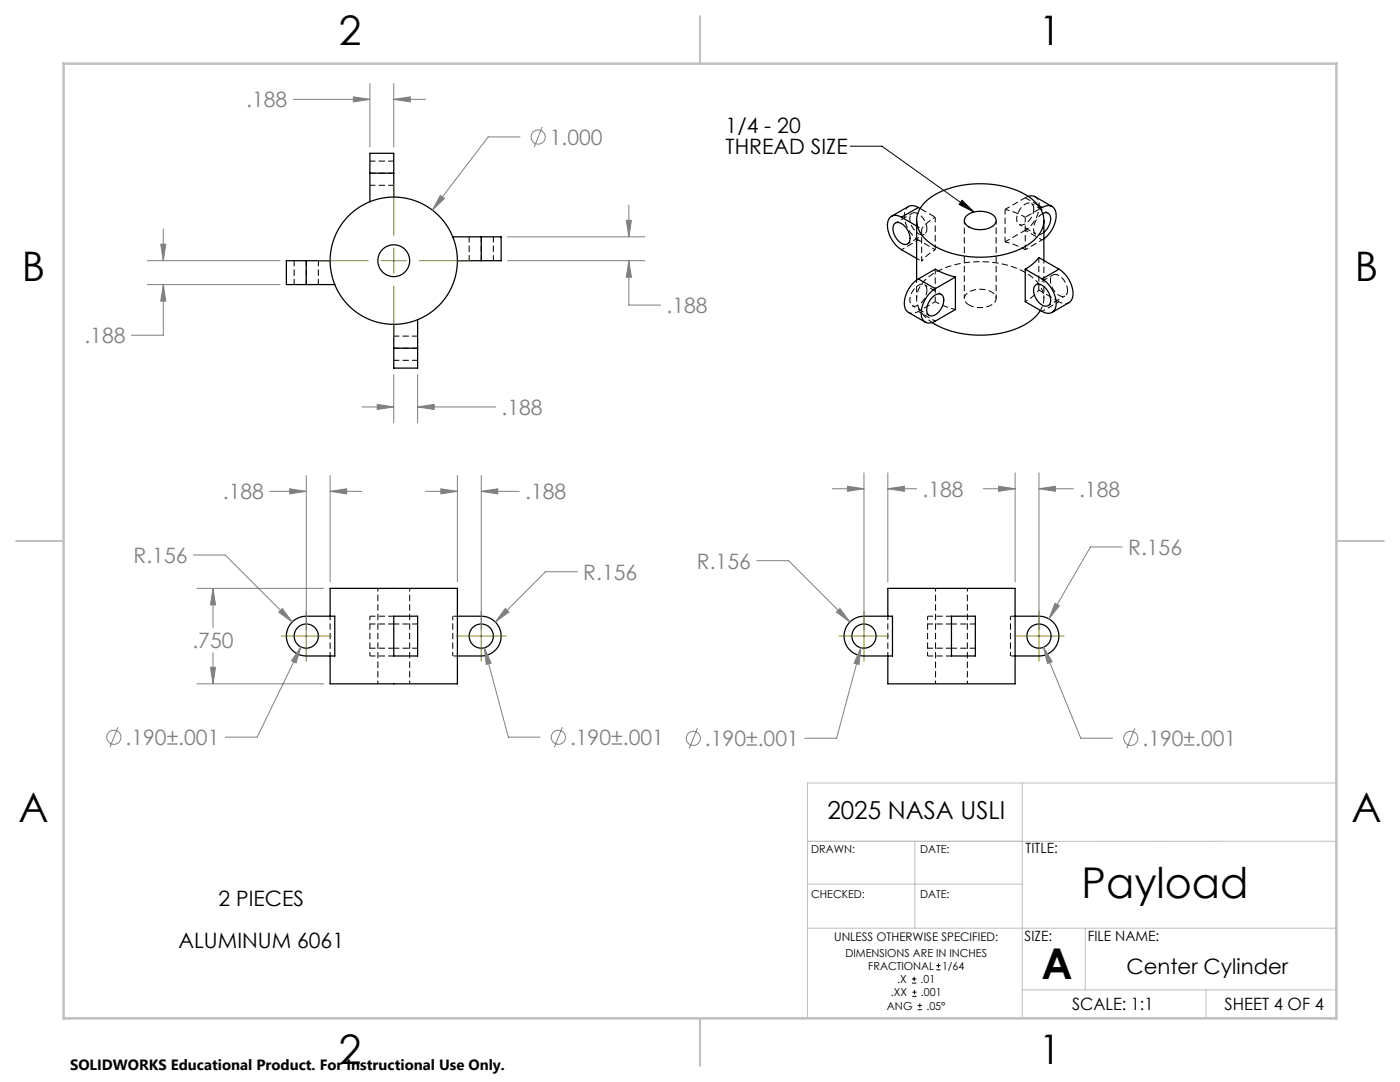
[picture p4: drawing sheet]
<svg xmlns="http://www.w3.org/2000/svg" width="279mm" height="216mm" viewBox="0 0 279 216" stroke-linecap="round" stroke-linejoin="round" font-family="sans-serif">
<g fill="none" stroke="#000" stroke-width=".2" stroke-dasharray="1.3 .6" stroke-dashoffset=".2" stroke-linecap="butt">
<path d="M73.8 34.6h4.8M73.8 37h4.8M78.6 32.1h-4.8M204.6 39.5l-4 2.3M58.7 52v4.8M61.1 56.8v-4.8M63.5 56.8v-4.8M93.6 47.3v4.7M96 47.3v4.7M98.5 52v-4.7M204.6 45.9l-4 2.4M208.3 46.4a1.15 1.15 0 0 1-1.4 .4 1.15 1.15 0 0 1-.6-1.4 3.7 3.7 0 0 1 1.8-2.8"/>
<path d="M78.6 71.9h4.7M83.3 69.5h-4.7M83.3 67.1h-4.7M211.3 60.2l-4-2.3M73.8 129.3h4.8M78.6 123h-4.8M78.6 130.9h-4.8M78.6 129.3h4.7M78.6 124.5h-4.8M83.3 124.5h-4.7M185.1 129.3h4.8M189.9 130.9h-4.8"/>
<path d="M189.9 123h-4.8M189.9 129.3h4.7M189.9 124.5h-4.8M194.6 124.5h-4.7"/>
</g>
<g fill="none" stroke="#000" stroke-width=".2" stroke-dasharray="1.3 .6" stroke-dashoffset=".5" stroke-linecap="butt">
<path d="M206.6 39.3a2.71 2.71 0 0 1 .6 3.2 6.3 6.3 0 0 1-2.6 3.4M181.3 41.2a2.71 2.71 0 0 0-.6 3.3 6.3 6.3 0 0 0 2.6 3.4M192.5 44v15.5M198.8 59.5v-15.5M181.3 62.3a1.96 1.96 0 0 0 2-.2M213.3 60.4a1.96 1.96 0 0 1-2-.2M65.9 123v7.9M73.8 130.9v-7.9M90.4 123v7.9M91.3 130.9h-.9M91.3 123h-.9M177.2 123v7.9"/>
<path d="M185.1 123v7.9M201.7 130.9v-7.9M202.6 123h-.9M202.6 130.9h-.9"/>
</g>
<g fill="none" stroke="#000" stroke-width=".2" stroke-dasharray="1.3 .6" stroke-dashoffset=".6" stroke-linecap="butt">
<path d="M179.9 49.8l3.4-1.9M181.1 48.7l3.4-2M182.1 42.6l-3.4 1.9M182.9 51.6l1 .6M182.9 45.1l1 .6M183.3 47.9l3.3 1.9M187.9 58.8l-3.4-2M203.4 44.8l3.4 1.9M204.6 45.9l3.4 2M208 47.9l-3.4 1.9M209.2 42.6l-3.4-2M210.1 54.9l-3.3 1.9"/>
<path d="M182.1 61l3.3 1.9M183.3 62.1l3.3-1.9M186.6 64.1l-3.3-2M209.2 61l3.4-2M211.3 60.2l-3.3 1.9M75.4 117.4v19.1M186.7 117.4v19.1M81.8 136.5v-19.1M193.1 136.5v-19.1"/>
</g>
<g fill="none" stroke="#000" stroke-width=".25">
<path d="M73.8 34.6v-4h4.8v4M73.8 34.6h4.8M73.8 34.6v5.6M78.6 34.6v4.7M205.2 39.2l.8-.1 .5 .1 3.5 2M61.1 52h-3.9v4.8h3.9M61.1 52h4.8M61.1 56.8h5.7M61.1 52v4.8M90.4 47.3h5.6M91.3 52h4.7M96 47.3h4v4.7h-4"/>
<path d="M96 47.3v4.7M178.6 44.6a1.94 1.94 0 0 1 2.5 1.2 2.12 2.12 0 0 1 0 2.9 2.31 2.31 0 0 1-2.5-1.6 2.16 2.16 0 0 1 0-2.5zM179.9 43.3a1.71 1.71 0 0 0-2-.1 1.71 1.71 0 0 0-.8 1.8 6.2 6.2 0 0 0 2.8 4.8l3 1.8M179.9 43.3l3 1.8M182.9 44v11.9M183.3 55.7a5.8 5.8 0 0 0-2.7 5.7l.6 .9 3.5 2M183.3 41.4a1.96 1.96 0 0 0-2-.2l-3.4 2M183.3 55.7l3.3 1.9M183.3 41.4l.3 .2M183.3 41.4l-3.4 1.9M184.5 40.4a16.1 16.1 0 0 1 11.8-3.7 15.1 15.1 0 0 1 10.7 4 4.9 4.9 0 0 1-.9 7.4 18 18 0 0 1-13.7 3 12.7 12.7 0 0 1-8.6-4.4 4.7 4.7 0 0 1 .7-6.3zM186.1 59.3a1.28 1.28 0 0 1 2.1-.1 3.2 3.2 0 0 1-2.3 3.8 1.24 1.24 0 0 1-.9-1.7l.5-1.2z"/>
<path d="M190.7 55.3a15.4 15.4 0 0 1-4.1-1.6l-3.3 2M190.7 55.3v6.5l-4.1 2.3a1.71 1.71 0 0 1-1.9 .2 1.71 1.71 0 0 1-.9-1.8 6.2 6.2 0 0 1 2.8-4.9M190.7 55.3l-4.1 2.3M192.9 43.1a4.4 4.4 0 0 1 5.7 .2 1.44 1.44 0 0 1-1.1 2.2 4.3 4.3 0 0 1-4.9-.9l-.1-.9zM204.6 53.7a8.8 8.8 0 0 0 2.7-2.3l4 2.3M204.6 53.7v6.5l3.4 1.9a1.71 1.71 0 0 0 2 .2 1.71 1.71 0 0 0 .8-1.8 6.2 6.2 0 0 0-2.8-4.8M204.6 53.7l3.4 2M206.7 56.9a1.94 1.94 0 0 1 2.4 1.2 2.12 2.12 0 0 1 0 2.9 2.31 2.31 0 0 1-2.4-1.6 2.16 2.16 0 0 1 0-2.5zM207.2 40.9l.8 .5M208 41.4a1.71 1.71 0 0 1 2-.2 1.71 1.71 0 0 1 .8 1.8 6.3 6.3 0 0 1-2.5 4.7M208 41.4l-.4 .2M208.1 42.6a1.08 1.08 0 0 1 1.3 .1 1.08 1.08 0 0 1 .3 1.2 3.9 3.9 0 0 1-1.4 2.5"/>
<path d="M208.3 44v8M211.3 53.7a5.8 5.8 0 0 1 2.7 5.8l-.6 .8-3.4 2M211.3 53.7l-3.3 2M78.6 69.5v4h4.7v-4M78.6 64.7v4.8M78.6 69.5h4.7M83.3 63.8v5.7M207.6 61.9a11.6 11.6 0 0 1-7.9 4.6 19.4 19.4 0 0 1-13.7-2.1M58.2 124.3a4 4 0 0 1 2.9-1.3h5.7v7.9h-5.7a4 4 0 0 1-3.6-2.4 4 4 0 0 1 .7-4.2zM65.9 123v-5.6h25.4v19.1h-25.4v-5.6M78.6 123h4.7v7.9h-4.7zM91.3 123h4.7a4 4 0 0 1 4 3.9 4 4 0 0 1-4 4h-4.7"/>
<path d="M169.5 124.3a4 4 0 0 1 2.9-1.3h5.7v7.9h-5.7a4 4 0 0 1-3.6-2.4 4 4 0 0 1 .7-4.2zM177.2 123v-5.6h25.4v19.1h-25.4v-5.6M189.9 123h4.7v7.9h-4.7zM202.6 123h4.7a4 4 0 0 1 4 3.9 4 4 0 0 1-4 4h-4.7"/>
<circle cx="78.6" cy="52" r="3.2"/>
<circle cx="78.6" cy="52" r="12.7"/>
<circle cx="61.1" cy="126.9" r="2.41"/>
<circle cx="96" cy="126.9" r="2.41"/>
<circle cx="172.4" cy="126.9" r="2.41"/>
<circle cx="207.3" cy="126.9" r="2.41"/>
</g>
<path d="M204.6 43.3a15.4 15.4 0 0 0-4-1.5M204.6 49.8a15.4 15.4 0 0 0-4-1.5M186.6 60.2a15.4 15.4 0 0 0 4.1 1.6M207.6 61.9a4.8 4.8 0 0 0-1.3-6.4 17.8 17.8 0 0 0-13.7-3.1 12.9 12.9 0 0 0-8.7 4.4 4.9 4.9 0 0 0 1.3 6.9l.8 .7" fill="none" stroke="#000" stroke-width=".2" stroke-dasharray="1.3 .6" stroke-dashoffset=".4" stroke-linecap="butt"/>
<path d="M204.6 39.5l.6-.3M183.9 45.7v6.5M185 57.9a1.06 1.06 0 0 0-.6-1.1 1.06 1.06 0 0 0-1.2 .2 3.2 3.2 0 0 0-1.4 3.8 1.34 1.34 0 0 0 2.1-.4 3.8 3.8 0 0 0 1.1-2.5M185 45.6a3.4 3.4 0 0 0-2.5-3.2 1.24 1.24 0 0 0-.9 1.8 2.97 2.97 0 0 0 2.7 2.6l.5-.5 .2-.7M186.6 43.3v6.5M186.6 53.7v6.5M200.6 48.3v-6.5M204.6 49.8v-6.5M206.3 41.7a3.4 3.4 0 0 1-2.5 3.2 1.24 1.24 0 0 1-.8-1.8 2.97 2.97 0 0 1 2.6-2.6l.5 .3 .2 .9M207.3 51.4v6.5M213.1 57.9a1.06 1.06 0 0 1-.6 1.2 1.06 1.06 0 0 1-1.3-.2 3.2 3.2 0 0 1-1.3-3.8 1.34 1.34 0 0 1 2 .3 3.8 3.8 0 0 1 1.2 2.5M193.4 60.8a4.5 4.5 0 0 0 5.2-.6 1.48 1.48 0 0 0-1.2-2.2 4.2 4.2 0 0 0-4.8 1 1.35 1.35 0 0 0 .8 1.8" fill="none" stroke="#000" stroke-width=".2" stroke-dasharray="1.3 .6" stroke-dashoffset=".3" stroke-linecap="butt"/>
<path d="M182.9 55.9v3.6M186.6 49.8a8.8 8.8 0 0 0-2.7 2.4M186.6 43.3a8.8 8.8 0 0 0-2.7 2.4M208.3 59.5v-7.5M204.6 60.2a8.8 8.8 0 0 0 2.7-2.3" fill="none" stroke="#000" stroke-width=".2" stroke-dasharray="1.3 .6" stroke-dashoffset=".7" stroke-linecap="butt"/>
<path d="M183.6 41.6l3 1.7M207.6 41.6l-3 1.7" fill="none" stroke="#000" stroke-width=".2" stroke-dasharray="1.3 .6" stroke-dashoffset="-.2" stroke-linecap="butt"/>
<path d="M208.3 47.7l-.3 .2" fill="none" stroke="#000" stroke-width=".2" stroke-dasharray="1.3 .6" stroke-linecap="butt"/>
<path d="M204.6 39.5l2.6 1.4" fill="none" stroke="#000" stroke-width=".2" stroke-dasharray="1.3 .6" stroke-dashoffset=".1" stroke-linecap="butt"/>
<g fill="none" stroke="#808080" stroke-width=".2">
<path d="M58.5 19.8h15.3M70.5 19.3l3.3 .5-3.3 .5zM73.8 16.7v12.6M78.6 19.8l3.3-.5v1zM78.6 16.7v12.6M78.6 19.8h6.3M87.9 39l.8 .6-2.4 2.3zM103.8 27.3h-6.4l-11.1 14.6M108.2 25.3l-1.6 4.1M29.4 52h26.5M29.4 56.8h26.5M32.1 48.7h1l-.5 3.3z"/>
<path d="M32.6 56.8l.5 3.3h-1zM32.6 56.8v10.1h-6.4M32.6 45.7v6.3M101.3 52h27.4M101.3 47.3h27.4M125 44h1l-.5 3.3zM125.5 52l.5 3.3h-1zM125.5 52v8.9h6.4M125.5 40.9v6.4M78.6 74.7v9.7M83.3 74.7v9.7M53.9 98h7.2"/>
<path d="M57.8 97.5l3.3 .5-3.3 .5zM61.1 94.9v30.8M65.9 98l3.3-.5v1zM65.9 94.9v21.2M65.9 98h6.3M72.2 81.2h6.4M75.3 80.7l3.3 .5-3.3 .5zM83.3 81.2l3.3-.5v1zM83.3 81.2h15.6M84.9 98h6.4M88 97.5l3.3 .5-3.3 .5zM91.3 94.9v21.2"/>
<path d="M96 98l3.3-.5v1zM96 98h7.6M96 94.9v30.8M166.1 97.5h6.3M169.1 97l3.3 .5-3.3 .5zM172.4 94.4v31.3M177.2 97.5l3.3-.5v1zM177.2 94.4v21.7M177.2 97.5h5.7M196.2 97.5h6.4M199.3 97l3.3 .5-3.3 .5zM202.6 94.4v21.7"/>
<path d="M207.3 97.5l3.4-.5v1zM207.3 97.5h6.9M207.3 94.4v31.3M38.6 110.8h6.3l13.4 13.3M39.3 117.4h25.3M42.5 117.4l.5 3.3h-1zM42.5 117.4v7.8M115.2 114.1h-6.3l-10 10M151 111.9h6.4l12.2 12.2M224 109.1h-6.4l-8.3 14.4M39.3 136.5h25.3M42 133.1h1l-.5 3.4z"/>
<path d="M42.5 130.3v6.2M55.6 122.1l.7-.7 2 2.7zM60.1 129.1l-1 3.2-.9-.5zM60.1 129.1l-8.8 18h-6.3M96.7 129.3l1.3 3-1 .3zM96.7 129.3l4.7 17.8h6.4M100.8 121.4l.7 .7-2.6 2zM166.9 122.1l.7-.7 2 2.7zM171.8 129.3l-.4 3.3-.9-.3zM171.8 129.3l-4.8 18h-6.4M208.3 129.2l1.7 2.8-1 .4zM208.3 129.2l7.4 18.1h6.3"/>
<path d="M210.5 120.4l.9 .5-2.1 2.6zM23.5 145.1l-1.6 4M112.2 145.1l-1.6 4M139.2 145.3l-1.6 4M226.5 145.3l-1.6 4"/>
<circle cx="107.4" cy="27.3" r="1.41"/>
<circle cx="22.7" cy="147.1" r="1.41"/>
<circle cx="111.4" cy="147.1" r="1.41"/>
<circle cx="138.4" cy="147.3" r="1.41"/>
<circle cx="225.7" cy="147.3" r="1.41"/>
</g>
<g fill="none" stroke="#000" stroke-width=".2">
<path d="M169.7 29.2h6.3l18.4 13.1M192 40l2.4 2.3-3-1.5zM182 196.2h.9M182 195.3h.9M182.1 198.8h.8M182.1 198h.8M182.4 194.9v.8M182.5 197.6v.8M186.9 193.5h.8M186.9 192.7h.8M187.3 192.3v.8M183.1 201.5h.9"/>
<path d="M183.1 200.6h.9M183.6 200.2v.8"/>
</g>
<g fill="none" stroke="#808000" stroke-width=".2">
<path d="M78.6 36.8v10.1M63.3 52h10.2M76 52h5.1M78.6 49.5v5.1M78.6 57.1v10.2M83.7 52h10.1M56.1 126.9h10M61.1 121.9v10M91.1 126.9h9.9M96 121.9v10M167.4 126.9h10M172.4 121.9v10"/>
<path d="M202.4 126.9h9.9M207.3 121.9v10"/>
</g>
<path d="M204 156.2v46.8M266.5 156.2h-105.4v46.8M161.1 176.4h42.9M182.6 167.9v17.3M267 167.9h-105.9M161.1 185.2h105.4M204 197.5h62.5M216.6 185.2v12.3M240.7 197.5v5.5" fill="none" stroke="#c0c0c0" stroke-width=".2"/>
<path d="M139.7 3.2v9.5M3.2 107.9h9.5M266.7 107.9h9.5M139.7 203.2v9.5" fill="none" stroke="#c0c0c0" stroke-width=".25"/>
<path d="M12.7 12.7h254v190.5h-254z" fill="none" stroke="#c0c0c0" stroke-width=".5"/>
<path d="M192 40l2.4 2.3-3-1.5z" fill="#000"/>
<path d="M60.1 129.1l-1.9 2.7 .9 .5zM55.6 122.1l2.7 2-2-2.7zM100.8 121.4l-1.9 2.7 2.6-2zM96.7 129.3l.3 3.3 1-.3zM42 133.1h1l-.5 3.4zM42.5 117.4l.5 3.3h-1zM57.8 97.5l3.3 .5-3.3 .5zM65.9 98l3.3-.5v1zM88 97.5l3.3 .5-3.3 .5zM96 98l3.3-.5v1zM125.5 52l.5 3.3h-1zM125 44h1l-.5 3.3zM78.6 19.8l3.3-.5v1zM70.5 19.3l3.3 .5-3.3 .5zM32.1 48.7h1l-.5 3.3zM32.6 56.8l.5 3.3h-1zM75.3 80.7l3.3 .5-3.3 .5zM83.3 81.2l3.3-.5v1zM87.9 39l-1.6 2.9 2.4-2.3zM166.9 122.1l2.7 2-2-2.7zM210.5 120.4l-1.2 3.1 2.1-2.6zM208.3 129.2l.7 3.2 1-.4zM171.8 129.3l-1.3 3 .9 .3zM169.1 97l3.3 .5-3.3 .5zM177.2 97.5l3.3-.5v1zM199.3 97l3.3 .5-3.3 .5zM207.3 97.5l3.4-.5v1z" fill="#808080"/>
<g font-size="8.5">
<text x="215.9" y="179.2">Payload</text>
<text x="207.8" y="195.3">A</text>
</g>
<g font-size="8.1">
<text x="67.6" y="8.9">2</text>
<text x="207.3" y="8.9">1</text>
<text x="4.4" y="56.2">B</text>
<text x="270.4" y="56.2">B</text>
<text x="3.7" y="164.1">A</text>
<text x="269.7" y="164.1">A</text>
<text x="67.6" y="212.4">2</text>
<text x="207.3" y="212.4">1</text>
</g>
<text font-size="4.9" x="165.1" y="163.5">2025 NASA USLI</text>
<g font-size="4.2" fill="#808080">
<text x="49.1" y="21.4">.188</text>
<text x="109.7" y="28.9">1.000</text>
<text x="133" y="62.5">.188</text>
<text x="16.9" y="68.5">.188</text>
<text x="100.1" y="82.8">.188</text>
<text x="44.5" y="99.6">.188</text>
<text x="104.8" y="99.6">.188</text>
<text x="184.1" y="99.1">.188</text>
<text x="215.4" y="99.1">.188</text>
<text x="26.6" y="112.4">R.156</text>
<text x="139.1" y="113.5">R.156</text>
<text x="225.1" y="110.7">R.156</text>
<text x="116.4" y="115.7">R.156</text>
<text x="38.4" y="129.4">.750</text>
<text x="25.1" y="148.7">.190±.001</text>
<text x="113.8" y="148.7">.190±.001</text>
<text x="140.7" y="148.9">.190±.001</text>
<text x="228" y="148.9">.190±.001</text>
</g>
<g font-size="4.2">
<text x="144.8" y="26.6">1/4 - 20</text>
<text x="144.8" y="30.8">THREAD SIZE</text>
<text x="43.6" y="180.9">2 PIECES</text>
<text x="35.6" y="189.2">ALUMINUM 6061</text>
<text x="224.8" y="194.3">Center Cylinder</text>
</g>
<g font-size="3.4">
<text x="214" y="201.5">SCALE: 1:1</text>
<text x="244.4" y="201.5">SHEET 4 OF 4</text>
</g>
<text font-size="3" x="14" y="213.5">SOLIDWORKS Educational Product. For Instructional Use Only.</text>
<g font-size="2.8">
<text x="204.7" y="170.3">TITLE:</text>
<text x="204.5" y="187.8">SIZE:</text>
<text x="217.1" y="187.9">FILE NAME:</text>
</g>
<text font-size="2.4" x="166.5" y="187.8">UNLESS OTHERWISE SPECIFIED:</text>
<g font-size="2.2">
<text x="161.9" y="170.3">DRAWN:</text>
<text x="183.6" y="170.3">DATE:</text>
<text x="161.9" y="179.2">CHECKED:</text>
<text x="183.6" y="179.2">DATE:</text>
<text x="168.7" y="190.9">DIMENSIONS ARE IN INCHES</text>
<text x="173.3" y="193.5">FRACTIONAL</text>
<text x="179.1" y="196.2">.X</text>
<text x="183.7" y="196.2">.01</text>
<text x="188" y="193.5">1/64</text>
<text x="177" y="201.5">ANG</text>
<text x="177.8" y="198.8">.XX</text>
<text x="183.8" y="198.8">.001</text>
<text x="184.9" y="201.5">.05°</text>
</g>
</svg>
